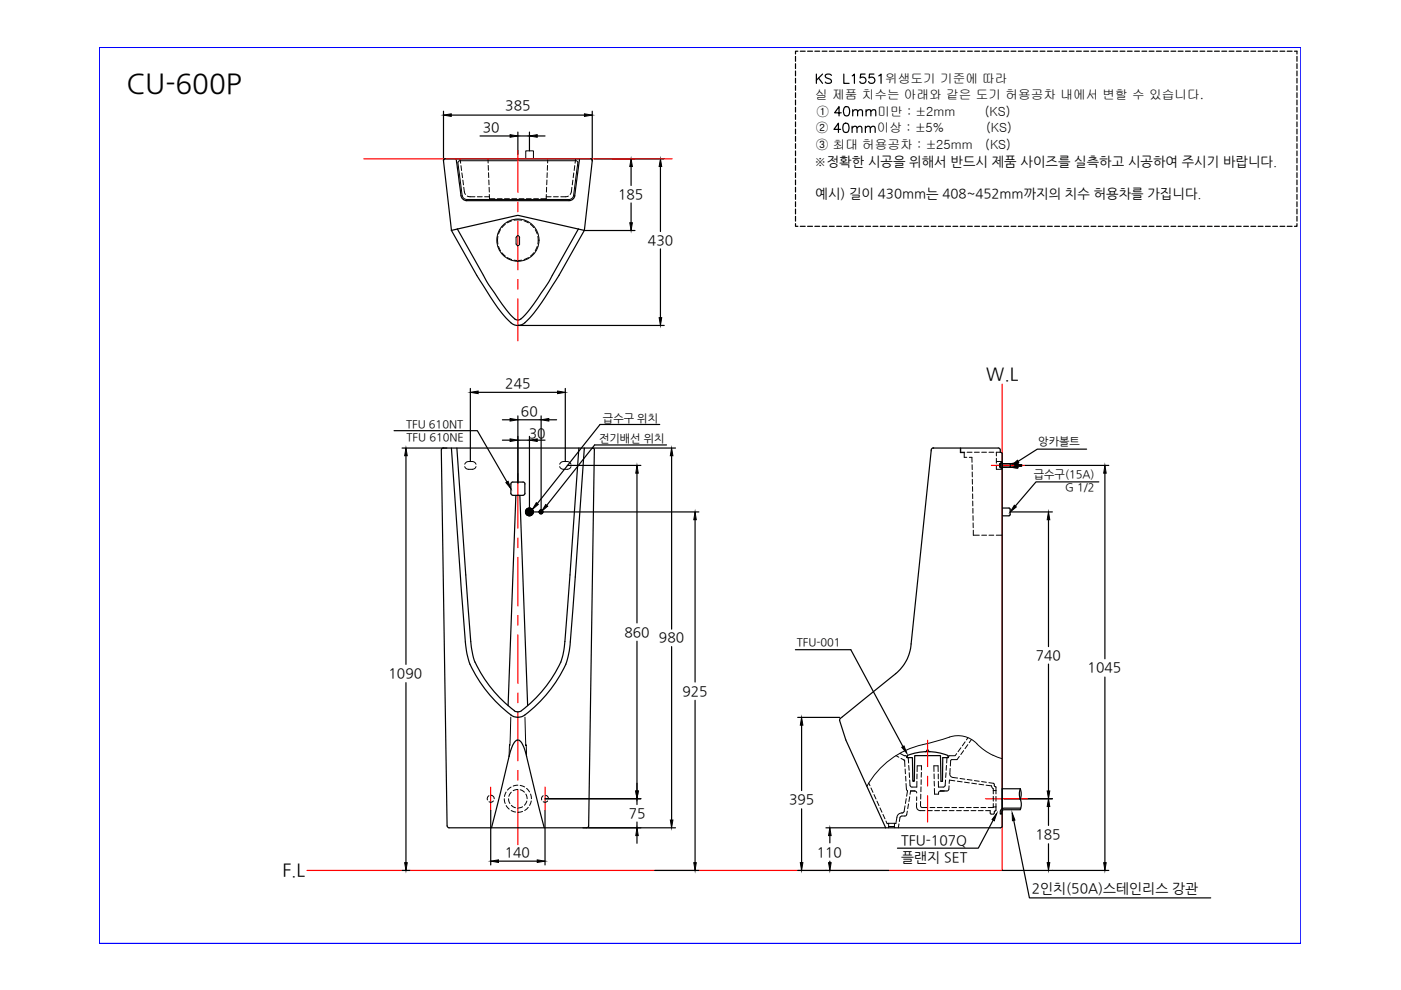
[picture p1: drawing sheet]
<svg xmlns="http://www.w3.org/2000/svg" width="297mm" height="210mm" viewBox="0 0 297 210" stroke-linecap="round" stroke-linejoin="round" font-family="sans-serif">
<!-- layer: 5 -->
<path d="M21.1 10.1h254.7v189.9h-254.7z" fill="none" stroke="#00f" stroke-width=".25"/>
<!-- layer: 0 -->
<g fill="none" stroke="#f00" stroke-width=".25">
<path d="M77.1 33.7h65.4M109.8 31.9v8.9M109.8 42.8v2.1M109.8 46.9v10.3M109.8 59.3v2M109.8 63.4v8.9M210.2 98.7h7.1M212.5 81.4v103.2h-147.4M109.8 100.4v11.6M109.8 114.1v2M109.8 118.2v10.3M109.8 130.5v2.1"/>
<path d="M109.8 134.6v10.3M109.8 146.9v2.1M109.8 151v10.3M196.7 157v5.5M104 166.9v4.9M109.8 163.4v2M109.8 167.5v11.6M115.6 166.9v4.9M196.7 164.6v2M196.7 168.7v5.6M208.9 169.4h8.9"/>
</g>
<g fill="none" stroke="#000" stroke-width=".25">
<path d="M94 23.6v10.5M94.4 33.7l-.3 .1-.1 .3 1.7 14.8 5.4 9.5M95.7 24.4h28.2M101.8 28.8h6.3M109.8 28v4.7M109.8 28.8h2.5M112.3 28v4M113.9 28.8h1.7M125.2 33.7l.3 .1 .1 .3-1.7 14.8M125.6 23.6v10.5M126 33.7h14.8M133.8 35.3v4"/>
<path d="M140 35.3v13.8M97 48.6l5.5 9.8M122.6 48.6l-5.5 9.8M123.9 48.9h10.7M123.9 48.9l-5.4 9.5M133.8 43v4.2M140 52.8v14.6M109.8 69h31M85.2 95h9.5M86.1 96.6v44.3M99.7 82.4v15.5M101.4 83.2h16.8"/>
<path d="M106.5 89h1.6M106.5 93.3h1.6M109.8 88.2v14.2M109.8 89h4.9M109.8 93.3h2.5M112.3 92.5v15.6M113.9 93.3h1.7M114.7 88.2v19.9M116.4 89h1.6M119.9 82.4v15.5M120.3 98.7h15.6M125.6 95h17.6"/>
<path d="M142.4 96.6v36.8M211.3 98.7h3.2M212 98.9v.1M212 98.9h-.1M212 99h.1M212 98.5l.1 .3M212 99.1h.1M212.1 95.4v.5l.3 .2 .1 .2M212.1 98.8l-.1 .1M212.1 98.2l-.1 .3M212.2 99.2h.1M212.2 98.2h.1"/>
<path d="M212.2 99.2l.2 .1M212.3 98.1l-.1 .1M212.3 98.1h.2v1.2M212.4 99.3h.1M212.5 99.1h1.3M212.5 98.3h1.3M213.9 99.1h.6M214.2 98.3v.8M214.3 98.7h.1M214.4 98.7h.1M214.5 98.3h-.6M214.5 98.7h.1"/>
<path d="M214.6 99.1h.1M214.6 98.6l-.3 .1M214.6 98.7v.1M214.6 98.6h.1M214.7 98.8h.1M214.7 99.1h.4M214.8 98.6h-.1M214.8 98.8h.1M214.8 98.3h-.3M215 98.8h1.5M215.1 99.1l.4 .1M215.1 98.8h.1"/>
<path d="M215.2 98.5h-.1M215.2 98.8l.1 .1M215.3 98.5h.1M215.3 98.2l-.4 .1M215.3 98.2l.5-.1v.2M215.3 98.9h.1M215.4 98.9h.1M215.5 98.5h-.2M215.5 98.9h.1M215.6 98.4h-.1M215.7 98.9h.1M215.7 98.4h.1"/>
<path d="M215.7 98.9l.1 .2M215.8 99.2h-.3M215.8 98.4h-.1M215.8 98.3h.1M216.5 98.5l-1.7 .1M216.6 98.5v.1M216.6 98.8h.1M216.6 98.6v.1M217.3 98.7h17.8M230.4 95.2h-10.5l-4 2.6M108.3 104.6l.4 .4h2.2h.2l.2-.4M109.4 105l-1.7 44.6"/>
<path d="M110.2 105l1.7 44.6M111.3 102.6v2M111.3 102.6l-.2-.4h-.2h-2.4l-.2 .4v2M112.2 108.5h36M135.1 100.3v31.8M147.4 110.2v34.4M212.5 107.7l1.6 .1 .1 1.3M214.2 109.1l-.3 .2-1.4 .1M214.2 108.5h8.9M222.3 110.2v26.9M233 102.2h-13.3l-4.4 5.1M234.3 100.3v39.4"/>
<path d="M135.1 136v31.7M142.4 137.1v36.8M86.1 144.7v38.2M147.4 148.5v34.4M169.1 152.1h8.9M170 153.8v13.8M222.3 140.8v26.9M234.3 143.6v39.3M104 171.8v11.6M115.6 169.4h20.3M115.6 171.8v11.6M123.6 175.5h19.6"/>
<path d="M135.1 169.4v1.2M135.1 174.3v1.2M135.1 177.2v1.6M170 171.5v11.4M175.1 175.5h12.7M175.9 177.2v1.5M210.6 173.9l-3.2 5.9h-17.1M212.8 169.4h10.3M214.9 173.9l3.4 16.5h38.4M216.3 167.2h-3.8v4.3M216.3 167.2l.2 .9-.2 1.4M216.3 169.4l.2 1.4-.2 .9h-3.5l-.3 .2-.1 .7h-.3a.95 .95 0 0 1 .7-1.2l3.6-.1"/>
<path d="M216.3 167.2l-.2 .9 .2 1.4M222.3 171v4M222.3 178.9v4M85.2 184.6h1.7M105.7 182.6h8.2M138.8 184.6h9.4M169.1 184.6h19.3M175.9 182.6v.3M212.5 184.6h22.6"/>
<circle cx="112.2" cy="108.5" r=".81"/>
</g>
<g fill="#000" stroke="#000" stroke-width=".21">
<path d="M94 24.4l1.7-.3v.6zM108.1 28.6l1.7 .2-1.7 .3zM112.3 28.8l1.6-.2v.5zM123.9 24.1l1.7 .3-1.7 .3zM133.8 33.7l.3 1.6h-.6zM140 33.7l.3 1.6h-.6zM133.5 47.2h.6l-.3 1.7zM139.7 67.4h.6l-.3 1.6zM86.1 95l.2 1.6h-.5zM99.7 83.2l1.7-.3v.6zM108.1 88.7l1.7 .3-1.7 .3zM108.1 93l1.7 .3-1.7 .3z"/>
<path d="M112.3 93.3l1.6-.3v.6zM114.7 89l1.7-.3v.6zM118.2 82.9l1.7 .3-1.7 .3zM142.4 95l.3 1.6h-.6zM214.5 98.7l1.2-1.1 .3 .4zM114.7 108.5h.4v.2zM135.1 98.7l.2 1.6h-.5zM147.4 108.5l.2 1.7h-.5zM215.1 107.1l.4 .4-1.3 1zM222.3 108.5l.3 1.7h-.6zM234.3 98.7l.2 1.6h-.5zM170 152.1l.2 1.7h-.5z"/>
<path d="M134.8 167.7h.5l-.2 1.7zM135.1 175.5l.2 1.7h-.5zM142.1 173.9h.6l-.3 1.6zM175.9 175.5l.3 1.7h-.5zM211.3 172.4l-.5 1.6-.5-.2zM214.6 172.3l.6 1.6-.5 .1zM222 167.7h.6l-.3 1.7zM222.3 169.4l.3 1.6h-.6zM85.8 182.9h.5l-.2 1.7zM104 182.6l1.7-.3v.6zM113.9 182.3l1.7 .3-1.7 .3zM147.1 182.9h.5l-.2 1.7z"/>
<path d="M169.7 182.9h.5l-.2 1.7zM175.7 182.9h.5l-.3 1.7zM222 182.9h.6l-.3 1.7zM234 182.9h.5l-.2 1.7z"/>
<path d="M111.4 108.3v.2h.8zM111.4 108.5h.8l-.8 .3zM111.4 108.8l.2 .2 .6-.5z"/>
<path d="M111.6 109l.1 .2 .5-.7zM112.2 108.5l-.2 .8-.3-.1zM112.2 108.5l-.2 .8 .2 .1z"/>
<path d="M111.7 107.9l.5 .6-.2-.7zM111.7 107.9l.5 .6-.6-.4zM111.6 108.1l-.2 .2 .8 .2z"/>
<path d="M112.2 108.5v.9l.3-.1zM112.2 108.5l.5 .7-.2 .1zM112.2 108.5l.5 .7 .2-.2z"/>
<path d="M112.5 107.8l-.3 .7 .5-.6zM112.2 107.7l.3 .1-.3 .7zM112 107.8l.2 .7v-.8z"/>
<path d="M112.2 108.5l.7 .5 .1-.2zM112.2 108.5h.9l-.1 .3z"/>
<path d="M112.2 108.5h.9l-.1-.2zM112.2 108.5l.7-.4 .1 .2zM112.7 107.9l-.5 .6 .7-.4z"/>
<path d="M114.3 108.7l.1 .1 .3-.3zM114.4 108.8l.3-.3-.2 .4zM114.7 108.5l-.2 .4h.2z"/>
<path d="M114.4 108.2l-.1 .2 .4 .1zM114.3 108.4l.4 .1h-.4zM114.3 108.5v.2l.4-.2z"/>
<path d="M114.7 108.5v.4h.2zM114.7 108.5l.3 .3-.1 .1zM114.7 108.5l.3 .3 .1-.1z"/>
<path d="M114.7 108.1v.4l.2-.3zM114.5 108.2l.2-.1v.4zM114.4 108.2l.3 .3-.2-.3z"/>
<path d="M114.7 108.5h.4v-.1zM115 108.2l.1 .2-.4 .1zM114.9 108.2l-.2 .3 .3-.3z"/>
</g>
<!-- layer: 1 -->
<g fill="none" stroke="#000" stroke-width=".25">
<path d="M94 33.7h31.6M96.7 33.7l1 7.2a1.39 1.39 0 0 0 1.3 1.6h21.6a1.36 1.36 0 0 0 1.3-1.6l1-7.2M95.7 48.9l14.1-3.2 14.1 3.2M95.7 48.9h.1M97 48.6h.1M101.1 58.4l1 1.6a35.5 35.5 0 0 0 6.3 8.5 2.16 2.16 0 0 0 2.9-.1 45.5 45.5 0 0 0 6.5-8.8l.7-1.2M102.5 58.4l1.1 1.9a46.2 46.2 0 0 0 5.3 7.1 1.2 1.2 0 0 0 2-.2 65.8 65.8 0 0 0 6.2-8.8M122.6 48.6h.1M123.9 48.9h.1M83.6 91.3h17.6l6.3 10.9M93.6 95.4l1.2 79.7M93.6 95.4l.1-.3 .3-.1h31.6l.3 .1 .1 .3"/>
<path d="M95.7 95l3 41.1a15.4 15.4 0 0 0 3.3 8.8 26.2 26.2 0 0 0 7 7.1h1.2l1.1-.4M96.9 95l2.9 41 .5 2.9 .4 1.5M122.7 95l-2.9 41-.5 2.9-.4 1.5M123.9 95l-3 41.1a15.2 15.2 0 0 1-3.2 8.8 28.9 28.9 0 0 1-6.4 6.7M126 95.4l-1.3 79.9-.3 .2h-29.2M139.9 90h-12.7l-13.3 16.8M141.3 94.3h-15.2l-10.2 12.8M212.1 95.4l-.2-.4h-.2h-13.8a.48 .48 0 0 0-.5 .6l-4.2 40.9a8.9 8.9 0 0 1-3.3 6.3M212.5 96.3v78.8M168.6 137.8h11.8l11 20.5M100.7 140.4a27.7 27.7 0 0 0 8.4 10.3M109 150.7a1.33 1.33 0 0 0 1.5 0"/>
<path d="M118.9 140.4a27.7 27.7 0 0 1-8.3 10.3M178 152.7l1.3 4.2 8.5 18.6h24.3h.2l.2-.4M189.9 142.8l-11.8 9.5-.1 .4M94.8 175.1l.4 .4M104.2 175.5l3.7-15.1a4.9 4.9 0 0 1 1.8-3.5h.2a3.3 3.3 0 0 1 1.5 2.5l4 16.1M191.7 161.1l.1 .2M192.4 160.2v.4h1l.1 5.1h.4v-5.5h5.5l.1 5.5h.3l.1-5.1h1.1v-.4M201 160.2a11.7 11.7 0 0 0-8.6 0"/>
</g>
<g fill="none" stroke="#000" stroke-width=".21">
<path d="M97.1 34.5l.7 5.4a2.91 2.91 0 0 0 .5 2.1l.7 .3h21.6a.98 .98 0 0 0 1-.9M97.5 34.1h24.6M97.5 33.7l.2 .9M97.7 35.1l.2 1.1M97.9 36.7l.2 1M98.1 38.2l.2 1M98.3 39.7l.4 1.5M103.5 33.7v.9M103.5 35.1l.1 1M103.6 36.6v1.1M103.6 38.2l.1 1M103.7 39.7v1"/>
<path d="M115.9 39.7v1M116 38.2l-.1 1M116 36.6v1.1M116.1 35.1l-.1 1M116.1 33.7v.9M121.2 39.7l-.1 1-.2 .5M121.5 38.2l-.2 1M121.7 36.7l-.2 1M121.9 35.1l-.2 1.1M122.1 33.7l-.2 .9M122.5 34.5l-.9 6.9M99.1 41.6l1.6 .1"/>
<path d="M101.2 41.7h1M102.8 41.7h1M103.7 41.2l.1 .9h1.1M105.4 42.1h1.1M105.6 50.1v1.7M105.7 52.2l.4 1M106.1 48.7l-.4 .9M106.4 53.6l.7 .7M107 42.1h1M107.1 47.5l-.7 .8M107.6 54.6l.9 .4M108.5 46.8l-.9 .4"/>
<path d="M108.5 42.1h1M109 55.2h1.6M109 46.7h1.6M110.1 42.1h1M111.1 46.8l.9 .4M111.6 42.1h1M112 54.6l-.9 .4M112.5 47.5l.7 .8M113.1 42.1h1.1M113.2 53.6l-.7 .7M113.5 48.7l.4 .9M113.9 52.2l-.4 1"/>
<path d="M114 50.1v1.6M115.8 41.7h1M115.8 41.2v.9h-1.1M117.4 41.7h1M120.5 41.6l-1.6 .1M98.5 98.9l.4 .5 .4 .1 1.1-.1 .5-.5M98.5 98.4l.4-.4 .4-.1h1.1l.5 .5M118.7 98.4l.3-.4 .5-.1h1.1l.5 .5M118.7 98.9l.2 .4 .6 .2 1.1-.1 .5-.5M203.6 95v1h.8v1h.6M203.7 95v.9h.8M205 95.9h1.1"/>
<path d="M205.5 97h.6v1M206.1 98.5v1.1M206.6 95.9h1M208.1 95.9h1.1M209.7 95.9h1M211.3 97.9h1.2M211.3 98.7v.8h1.2M211.3 97.2v1M212.1 95.9h-.9l.1 .8M206.1 100.1v1M206.1 101.6l.1 1.1M206.2 103.2v1"/>
<path d="M206.2 104.7v1M206.2 106.2l.1 1.1M206.3 107.8v1M206.3 109.3v1M206.3 110.9v1M206.4 112.4v1.1h1.2M208.1 113.5h1.1M209.7 113.5h1M211.2 113.5h1.3M108.3 152.1l-.4 8.3M111.3 152.1l.3 8.3M190.8 159.7l1.4 .6v.3h.4v1.2"/>
<path d="M196.1 159.4l.2-.1a.33 .33 0 0 1 .4-.3 .33 .33 0 0 1 .3 .3l.2 .1M202.8 159.8l-.3 .4M203.7 158.5l-.6 .9M204.3 159.2l-.6 .8M204.6 157.3l-.6 .8M205.2 157.9l-.6 .8M205.2 156.4l-.3 .5M206 156.8l-.5 .7M103.7 168.7a.76 .76 0 0 0-.4 .9M104.2 168.6a.74 .74 0 0 1 .6 .8M104.6 169.8a.72 .72 0 0 1-.9 .2M106.9 169.4l.2 .9"/>
<path d="M107.3 167.9l-.3 1M107.3 170.8l.7 .8M107.8 169.4l.3 .9M108.4 166.9l-.8 .6M108.4 171.9l.9 .3M108.4 168l-.5 .8M108.4 170.8l.9 .5M109.8 167.4l-1 .2M109.8 166.5l-1 .2M110.3 166.5l.9 .4M110.3 167.4l.9 .6M110.8 171l-1 .3"/>
<path d="M110.8 172l-1 .2M111.5 168.4l.3 1M111.6 167.2l.7 .7M111.7 169.8l-.5 .9M112 171.2l-.8 .6M112.5 168.4l.2 1M112.6 169.8l-.3 1M115.2 168.7a.72 .72 0 0 0-.3 .9M115.7 168.6a.74 .74 0 0 1 .6 .8M116.1 169.8a.7 .7 0 0 1-.9 .2M184.2 166l.3 .6M184.7 167.1l.4 .9"/>
<path d="M185.3 168.5l.4 .9M185.9 169.9l.5 .9M186.6 171.3l.4 .9M187.2 172.7l.4 .9M187.8 174.1l.3 .5h.3M188.4 175.2h1.2M188.4 174.6h1.2M188.4 175.2v.3M188.4 174.6v.6M189.6 174.6v.6M189.6 175.2l.1 .3M190 160.2l.6 .3"/>
<path d="M190.6 174.7l-.1 .8M191 160.8l.7 .3M191.3 172.4a1.07 1.07 0 0 0-1.1 .9l-.3 1.3h-.3M191.8 161.3l.1 1.2M191.9 170.9l-.2 1.2-.5 .3M191.9 163l.1 1.1M192 164.6l.1 1M192.1 166.1l.1 1.2 .2 .4-.2 1.1M192.1 169.3l-.1 1M192.4 172l-.3 .9-.9 .1-.4 .2-.1 1M192.6 170.5l-.1 1M192.7 162.3l.1 1"/>
<path d="M192.8 163.8v1M192.9 165.4l.1 1.2 .3 .3h1.1v-1.2M192.9 168.9l-.2 1M194.3 170.2v.8a.82 .82 0 0 0 .8 .9h1M194.4 168.1l-.3-.4h-1l-.2 .7M194.4 169l-.1 .7M194.4 164.1v1M195.2 169.9v1l.1 .2 1.4 .1M195.2 168.4v1M195.3 166.8l-.1 1.1M195.3 165.3v1M195.4 163.3v-.9h-.9l-.1 1.2"/>
<path d="M195.4 163.8l-.1 1M196.6 171.9h1.1M197.2 171.2h1M198 163.6v-1.2h.9v1.2M198 164.1l.1 1M198.1 165.6v1.1M198.1 167.2v1.2h.9v-.5l.4-.2M198.2 171.9h1M198.7 171.2h1.1M198.9 164.1v1M199.7 171.9h1.1M200.3 171.2h1"/>
<path d="M200.5 165.4l-.1 1.2-.3 .3h-1.1v-1.2M200.6 163.8l-.1 1M200.7 162.3l-.1 1M201.2 166.6v.7l-.2 .3-1.6 .1M201.3 171.9h1M201.5 162.9l-.1 1.2a.75 .75 0 0 0 .7 .7l.9 .2M201.8 171.2h1M202.4 160.2h-1.1l-.2 .4h-.3l-.1 1.2M202.4 165.6l-1.1-.2-.1 .7M202.8 171.9h1M203 165.6l1 .2M203.4 171.2h1"/>
<path d="M203.4 160.4l-.5 .7h-1.3l-.1 1.3M203.5 165.1l1.1 .1M204.4 171.9h1M204.5 165.8l1 .2M204.9 171.2h1M205.1 165.3l1 .1M205.9 171.9h1M206 166.1l1 .1M206.4 171.2h1.1M206.6 165.5l1 .2M207.4 171.9h1.1M207.5 166.3l1.1 .1"/>
<path d="M208 171.2h1M208.1 165.7l1 .2M209.1 166.5l1.1 .1 .4 .6v1.1M209.7 165.9l1.1 .3v.4l.4 .3v1.4M210.6 171.1v.1h-1.1M210.6 168.8v1.1M210.6 170.4v.7M210.6 167.6h.6M210.6 171.1h.6M211.2 170.4v1.4l-.4 .2-.1 .6-.7-.1-.1-.6h-.9M211.2 168.8v1.1"/>
</g>
<!-- layer: 0 -->
<g fill="none" stroke="#000" stroke-width=".21">
<path d="M97.5 34.1l-.3 .1-.1 .3M111.5 33.7v-1.7h1.6v1.7M122.1 34.1l.3 .1 .1 .3M109.4 50.3v1.5M109.4 51.7l.4 .4 .4-.4M109.4 50.3l.4-.3 .4 .3M110.2 50.3v1.5M195.7 157.9a18 18 0 0 0-11.9 8.8M201.3 156.3a6 6 0 0 1 6.7 2.2 12.1 12.1 0 0 0 4.5 2.4M201.3 156.3l-5.6 1.6"/>
<circle cx="109.8" cy="50.9" r="4.5"/>
</g>
<!-- layer: 1 -->
<path d="M107.3 102.3l.4-.3 .6 1.6zM113.7 106.6l.4 .3-1.2 1.1zM115.7 107l.4 .3-1.2 1.1zM191.2 158.4l.5-.2 .6 1.5z" fill="#000" stroke="#000" stroke-width=".21"/>
<!-- layer: 2 -->
<g fill="none" stroke="#000" stroke-width=".25">
<path d="M173.1 15.7v2M173.6 16.6l.8 1.1M174.4 15.7l-1.3 1.3M176.3 16a.74 .74 0 0 0-1.3 .2l.1 .2 1 .4a.47 .47 0 0 1 0 .8 .93 .93 0 0 1-1.1-.2M178.9 15.7v2h1.1M180.7 16.1l.5-.4v2M183.4 15.7h-.9l-.1 .9a.7 .7 0 0 1 1-.1 .7 .7 0 0 1-.1 1.1 .7 .7 0 0 1-1-.3M185.3 15.7h-1v.9a.7 .7 0 0 1 1-.1 .7 .7 0 0 1-.1 1.1 .7 .7 0 0 1-1-.3M186.3 16.1l.5-.4v2M178.2 27.4h-1.4l1-1.3v2M178.4 23.9h-1.4l.9-1.3v2M179 26.2a.67 .67 0 0 1 .9 .3 1.7 1.7 0 0 1-.2 1.5 .67 .67 0 0 1-.9-.3 1.7 1.7 0 0 1 .2-1.5z"/>
<path d="M179.1 22.7a.64 .64 0 0 1 1 .3 1.7 1.7 0 0 1-.2 1.5 .64 .64 0 0 1-1-.3 1.54 1.54 0 0 1 .2-1.5zM180.7 27.2l.4-.4 .5 .1 .1 1.2M180.7 26.8v1.3M180.8 23.6l.5-.3h.4l.1 1.3M180.8 23.3v1.3M181.7 27.2l.5-.4 .4 .1 .1 1.2M181.8 23.6l.5-.3h.5l.1 1.3M183.5 27.2l.4-.4 .5 .1 .1 1.2M183.5 26.8v1.3M183.6 23.6l.5-.3h.5v1.3M183.6 23.3v1.3M184.5 27.2l.5-.4 .4 .1 .2 1.2"/>
<path d="M184.6 23.6l.5-.3h.5l.1 1.3"/>
</g>
<!-- layer: 3 -->
<g fill="none" stroke="#000" stroke-width=".25">
<path d="M168.7 12v1M168.7 13.5v1M168.7 15v1.1M168.7 16.6v1M168.7 18.1v1.1M168.7 19.7v1M169.2 10.9h-.5v.6M169.7 10.9h1M171.2 10.9h1.1M172.8 10.9h1M174.3 10.9h1M175.8 10.9h1.1"/>
<path d="M177.4 10.9h1M178.9 10.9h1.1M180.5 10.9h1M182 10.9h1M183.5 10.9h1.1M185.1 10.9h1M186.6 10.9h1.1M188.2 10.9h1M189.7 10.9h1M191.2 10.9h1.1M192.8 10.9h1M194.3 10.9h1.1"/>
<path d="M195.9 10.9h1M197.4 10.9h1M199 10.9h1M200.5 10.9h1M202 10.9h1.1M203.6 10.9h1M205.1 10.9h1M206.7 10.9h1M208.2 10.9h1M209.7 10.9h1.1M211.3 10.9h1M212.8 10.9h1.1"/>
<path d="M214.4 10.9h1M215.9 10.9h1M217.5 10.9h1M219 10.9h1M220.5 10.9h1.1M222.1 10.9h1M223.6 10.9h1M225.2 10.9h1M226.7 10.9h1M228.2 10.9h1.1M229.8 10.9h1M231.3 10.9h1.1"/>
<path d="M232.9 10.9h1M234.4 10.9h1M235.9 10.9h1.1M237.5 10.9h1M239 10.9h1M240.6 10.9h1M242.1 10.9h1M243.6 10.9h1.1M245.2 10.9h1M246.7 10.9h1M248.3 10.9h1M249.8 10.9h1"/>
<path d="M251.3 10.9h1.1M252.9 10.9h1M254.4 10.9h1M256 10.9h1M257.5 10.9h1M259 10.9h1.1M260.6 10.9h1M262.1 10.9h1.1M263.7 10.9h1M265.2 10.9h1M266.7 10.9h1.1M268.3 10.9h1"/>
<path d="M269.8 10.9h1.1M271.4 10.9h1M272.9 10.9h1M274.5 10.9h.5v.6M275 12v1M275 13.5v1M275 15v1.1M275 16.6v1M275 18.1v1.1M275 19.7v1M168.7 21.2v1M168.7 22.8v1"/>
<path d="M168.7 24.3v1M168.7 25.8v1.1M168.7 27.4v1M168.7 28.9v1.1M168.7 30.5v1M168.7 32v1M168.7 33.5v1.1M168.7 35.1v1M168.7 36.6v1.1M168.7 38.2v1M168.7 39.7v1M275 21.2v1"/>
<path d="M275 22.8v1M275 24.3v1M275 25.8v1.1M275 27.4v1M275 28.9v1.1M275 30.5v1M275 32v1M275 33.5v1.1M275 35.1v1M275 36.6v1.1M275 38.2v1M275 39.7v1"/>
<path d="M168.7 47.4v.6h.5M168.7 41.2v1.1M168.7 42.8v1M168.7 44.3v1.1M168.7 45.9v1M169.7 48h1M171.2 48h1.1M172.8 48h1M174.3 48h1M175.8 48h1.1M177.4 48h1M178.9 48h1.1"/>
<path d="M180.5 48h1M182 48h1M183.5 48h1.1M185.1 48h1M186.6 48h1.1M188.2 48h1M189.7 48h1M191.2 48h1.1M192.8 48h1M194.3 48h1.1M195.9 48h1M197.4 48h1"/>
<path d="M199 48h1M200.5 48h1M202 48h1.1M203.6 48h1M205.1 48h1M206.7 48h1M208.2 48h1M209.7 48h1.1M211.3 48h1M212.8 48h1.1M214.4 48h1M215.9 48h1"/>
<path d="M217.5 48h1M219 48h1M220.5 48h1.1M222.1 48h1M223.6 48h1M225.2 48h1M226.7 48h1M228.2 48h1.1M229.8 48h1M231.3 48h1.1M232.9 48h1M234.4 48h1"/>
<path d="M235.9 48h1.1M237.5 48h1M239 48h1M240.6 48h1M242.1 48h1M243.6 48h1.1M245.2 48h1M246.7 48h1M248.3 48h1M249.8 48h1M251.3 48h1.1M252.9 48h1"/>
<path d="M254.4 48h1M256 48h1M257.5 48h1M259 48h1.1M260.6 48h1M262.1 48h1.1M263.7 48h1M265.2 48h1M266.7 48h1.1M268.3 48h1M269.8 48h1.1M271.4 48h1"/>
<path d="M272.9 48h1M275 47.4v.6h-.5M275 41.2v1.1M275 42.8v1M275 44.3v1.1M275 45.9v1"/>
</g>
<text font-size="5.9" x="26.8" y="19.8">CU-600P</text>
<g font-size="3.8">
<text x="209.1" y="80.5">W.L</text>
<text x="59.9" y="185.6">F.L</text>
</g>
<g font-size="2.9">
<text x="107.1" y="23.4">385</text>
<text x="102.3" y="27.9">30</text>
<text x="131" y="42.1">185</text>
<text x="137.4" y="51.9">430</text>
<text x="107.1" y="82.3">245</text>
<text x="110.5" y="88.1">60</text>
<text x="112.1" y="92.8">30</text>
<text x="132.4" y="135">860</text>
<text x="139.7" y="136.2">980</text>
<text x="82.4" y="143.7">1090</text>
<text x="219.6" y="139.9">740</text>
<text x="230.6" y="142.6">1045</text>
<text x="144.7" y="147.5">925</text>
<text x="133.3" y="173.4">75</text>
<text x="167.3" y="170.5">395</text>
<text x="191.1" y="179.1">TFU-107Q</text>
<text x="219.5" y="177.9">185</text>
<text x="107" y="181.7">140</text>
<text x="173.2" y="181.6">110</text>
<text x="191.1" y="182.8">플랜지 SET</text>
<text x="218.8" y="189.4">2인치(50A)스테인리스 강관</text>
</g>
<g font-size="2.8">
<text x="172.6" y="35.2">※정확한 시공을 위해서 반드시 제품 사이즈를 실측하고 시공하여 주시기 바랍니다.</text>
<text x="172.9" y="42">예시) 길이 430mm는 408~452mm까지의 치수 허용차를 가집니다.</text>
</g>
<g font-size="2.7">
<text x="187.6" y="17.7">위생도기 기준에 따라</text>
<text x="172.8" y="21.1">실 제품 치수는 아래와 같은 도기 허용공차 내에서 변할 수 있습니다.</text>
<text x="173" y="28.1">②</text>
<text x="173.1" y="24.6">①</text>
<text x="185.9" y="28.1">이상 : ±5%</text>
<text x="186.1" y="24.6">미만 : ±2mm</text>
<text x="208.8" y="24.6">(KS)</text>
<text x="209.1" y="28.1">(KS)</text>
<text x="173" y="31.6">③ 최대 허용공차 : ±25mm</text>
<text x="208.9" y="31.6">(KS)</text>
</g>
<g font-size="2.4">
<text x="127.8" y="89.4">급수구 위치</text>
<text x="86.1" y="90.8">TFU 610NT</text>
<text x="86.2" y="93.6">TFU 610NE</text>
<text x="127" y="93.8">전기배선 위치</text>
<text x="220.1" y="94.3">앙카볼트</text>
<text x="219.2" y="101.3">급수구(15A)</text>
<text x="225.8" y="104.1">G 1/2</text>
<text x="168.9" y="137">TFU-001</text>
</g>
</svg>
